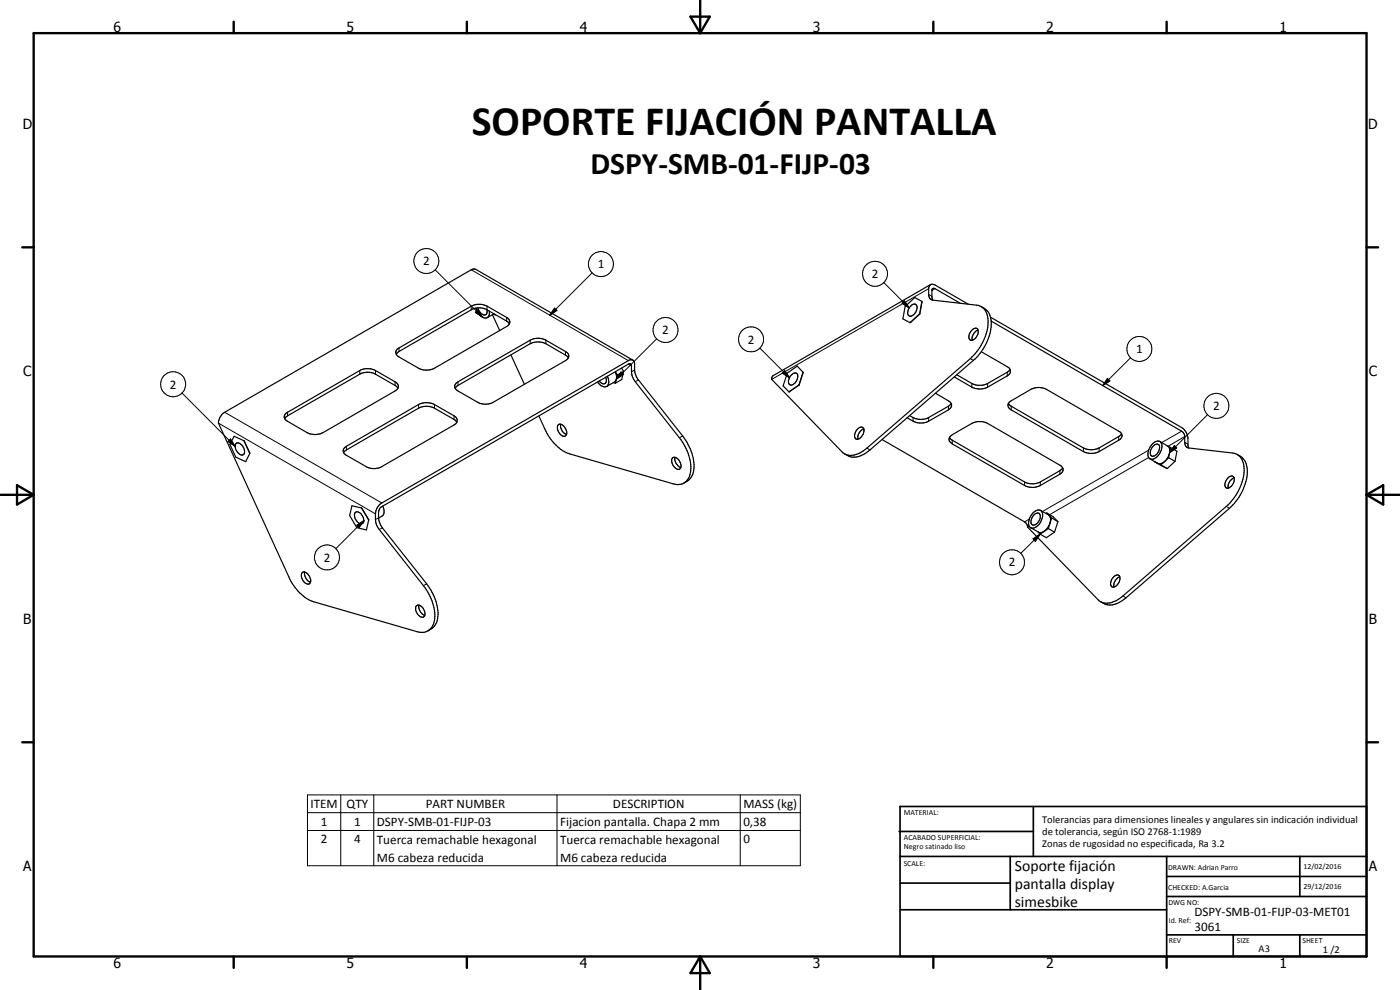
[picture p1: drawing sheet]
<svg xmlns="http://www.w3.org/2000/svg" width="420mm" height="297mm" viewBox="0 0 420 297" stroke-linecap="round" stroke-linejoin="round" font-family="sans-serif">
<g fill="none" stroke="#000" stroke-width=".35">
<path d="M142.8 92.5a3.3 3.3 0 0 0 3.3 2.9l.7-.7v-1.4M143.4 92.4l2.4 .4 6.2 3.6 .9 .8M143.4 92.4l-1.6 .4-22.1 12.7-.8 .8M143.4 92.4a2.42 2.42 0 0 0 2.3 2l.4-.4v-1.1M147.8 94.4l2.2 4.8M148.1 94.2l.5 .2M148.2 94.1l-1.9 1.2M273.2 91.9a1.09 1.09 0 0 1 1.9-.3 2.41 2.41 0 0 1-2.3 3.2 2.11 2.11 0 0 1 .4-2.9zM273.4 96.6l-.3 .2M276 94.1v.1M276 94.2l-2.9 2.6M276.7 90.4l-2.2-1.1-2.9 2.6-.6 3.8 2.1 1.1"/>
<path d="M276.7 90.4v.3M276.7 90.4l-.7 3.8M279.3 85.4l-47.3 27.3-.3 .4-.1 .7 21.1 21.8a4.3 4.3 0 0 0 5.4 .3l2.1-1.4 31-26.9a14.5 14.5 0 0 0 5.1-13.1 3.7 3.7 0 0 0-3.2-2.9l-13.5-1.6-.6-.5-.3-.8v-2.4a1.15 1.15 0 0 1 .7-1 1.15 1.15 0 0 1 1.2 .2l9.9 5.7M279.9 90l-.2-.8v-2.2l.1-.3 .4-.2 8 4.5M291.9 98.8l1-.3a1.18 1.18 0 0 1 .5 1.9 1.94 1.94 0 0 1-2.3 1.6 2.53 2.53 0 0 1 .8-3.2zM293.5 99.1a2.8 2.8 0 0 0-1.8 3M294.5 92a4.4 4.4 0 0 1 2.8 3.2M297.3 95.2l57.3 33.1a4.4 4.4 0 0 1 1.9 3.2v2.1l.3 .8M297.3 95.2a14.3 14.3 0 0 1-5.2 12.9l-31 26.9a6.2 6.2 0 0 1-6.3 1.9l-1.4-.7M297.5 96.4l57.1 33 .9 1.2v2.1a1.53 1.53 0 0 0 1.2 1.7l13.3 1.5a4.1 4.1 0 0 1 3.4 4.7 15.6 15.6 0 0 1-5.4 11.3l-31 26.9a5.8 5.8 0 0 1-7.2 1.5l-21.4-22.1-.3-.9-.6-.7-42.8-24.7M119.2 104.8l22.2-12.9a5.2 5.2 0 0 1 4.8 0l5.8 3.3a1.43 1.43 0 0 1 1 1.4 1.43 1.43 0 0 1-1 1.4l-21.6 12.5a5.2 5.2 0 0 1-4.8 0l-5.9-3.4a1.43 1.43 0 0 1-.5-2.3zM119.4 116.5l-.5-.7-6.2-3.5a5 5 0 0 0-4.7 0l-21.7 12.5-.9 .8"/>
<path d="M119.5 116.5v-1.1l-.6-.6-6.2-3.6a5.1 5.1 0 0 0-4.7 0l-21.7 12.5a1.43 1.43 0 0 0-.9 1.9M119.5 116.5l-.9 .8-21.7 12.5a5.5 5.5 0 0 1-4.7 0l-6.2-3.6-.6-.6M136.9 115l22.2-12.9a5.2 5.2 0 0 1 4.7 0l5.9 3.4a1.44 1.44 0 0 1 1 1.3 1.44 1.44 0 0 1-1 1.4l-21.7 12.5a5 5 0 0 1-4.7 0l-5.9-3.4a1.37 1.37 0 0 1-.5-2.3zM153.3 106.5l4.1 8.8M170.6 107.4l-.6-.7-6.2-3.6a5.3 5.3 0 0 0-4.7 0l-22 12.7-.5 .7M179.3 114.6a2.51 2.51 0 0 0 2.8 1.4M181.8 113.2a1.14 1.14 0 0 1 .2 1.2 1.14 1.14 0 0 1-1 .7l-1.2-.8M182.3 112.9a2.33 2.33 0 0 1-.2 3.1M184.1 114.8l.6 .2M184.6 111.5a2.44 2.44 0 0 1-.2 3.1l-2.3 1.4M184.7 111.5l.6 1M185.3 112.5l-.6 2.5"/>
<path d="M186.6 110.4l.5 1M187.1 111.4l-.5 2.5-1.9 1.1M187.1 111.4l-1.8 1.1M189.9 108l-47.1-27.2-.7-.1-74.7 43a3.9 3.9 0 0 0-1.8 3.3l21.1 46.1a13.3 13.3 0 0 0 7.4 7.5l31.1 8.9a3.9 3.9 0 0 0 5.3-3.9 14.4 14.4 0 0 0-3-9.3l-13.9-17.8-.8-1.9-.1-2.4a3.9 3.9 0 0 1 1.9-3.3l74-42.7a1.1 1.1 0 0 1 1.2-.2 1.1 1.1 0 0 1 .6 1 6.4 6.4 0 0 0 1.2 5l13.3 16.8a14.6 14.6 0 0 1 3.3 10.4 4.5 4.5 0 0 1-2.9 3.7M237.4 112.6l.5-.4a.94 .94 0 0 1 1.3-.1 .94 .94 0 0 1 .2 1.2 2.24 2.24 0 0 1-2.3 2.1 1.8 1.8 0 0 1 .1-2.5zM239.8 115.5l-3 2.1M239.8 115.5h.1M241 111.7l-1.7-1.8-3 2-1.3 3.9 1.8 1.8M241 111.7l-1.2 3.8M280.7 118l3.9 2.3a1.43 1.43 0 0 1 1 1.3 1.43 1.43 0 0 1-1 1.4l-6.2 3.5a5.3 5.3 0 0 1-4.4-.1l-1.8-1.1M294.5 105.5l7.8 4.5a1.46 1.46 0 0 1 1 1.4 1.46 1.46 0 0 1-1 1.4l-5.9 3.4a5.2 5.2 0 0 1-4.7 0l-5.3-3.1M303.1 110.9l-.8 .8-5.9 3.4a5.2 5.2 0 0 1-4.7 0l-4.6-2.7"/>
<path d="M70.8 133.1a1.97 1.97 0 0 1 2.6 1.9 .98 .98 0 0 1-.3 1.3 .98 .98 0 0 1-1.2 0 2.55 2.55 0 0 1-1.1-3.2zM73.2 132.2l-2.9-1.3-1.3 2.4 1.8 3.9 2.9 1.3 1.3-2.4M73.2 132.2l1.8 3.9M103.5 134.3l22.1-12.9a5.2 5.2 0 0 1 4.8 0l5.9 3.4a1.46 1.46 0 0 1 .9 1.3 1.46 1.46 0 0 1-.9 1.4l-21.7 12.5a4.8 4.8 0 0 1-4.7 0l-6.2-3.6a1.32 1.32 0 0 1-.2-2.1zM137.1 126.7l-.5-.7-6.2-3.5a5.2 5.2 0 0 0-4.8 0l-21.6 12.5-.9 .8M161.7 124.8l1.8 3.9a13.7 13.7 0 0 0 7.5 7.5l31 9a3.9 3.9 0 0 0 5.3-4 14.4 14.4 0 0 0-2.9-9.2l-13.7-17.4a5 5 0 0 1-1.2-3.1v-1.9l-.2-.4h-.5l-74.2 42.8a2.05 2.05 0 0 0-1 1.6l.1 2.5 1.1 2.3 13.2 16.8a13.3 13.3 0 0 1 3.1 11.4l-1 1.6-1.7 1.1M167.5 127.6a1.55 1.55 0 0 1 2.2 1.1 1.4 1.4 0 0 1-.3 2.2 2.65 2.65 0 0 1-1.9-3.3zM168.3 127.3a2.97 2.97 0 0 0 1.7 3M201.9 137.3a2.3 2.3 0 0 1 2.5 2.8 .91 .91 0 0 1-.7 .8 .91 .91 0 0 1-1-.4 2.48 2.48 0 0 1-.8-3.2zM202.6 137.2a2.78 2.78 0 0 0 1.7 3.1M257.4 128.7a1.06 1.06 0 0 1 1.5-.5 1.06 1.06 0 0 1 .3 1.6 2.03 2.03 0 0 1-2.4 1.9 2.32 2.32 0 0 1 .6-3zM259.2 128.7a2.84 2.84 0 0 0-1.7 3.1"/>
<path d="M284.9 131.3l.9 .8 21.7 12.5a5.1 5.1 0 0 0 4.7 0l5.9-3.4 .8-.8M285.1 131.1l.7-.7 5.9-3.4a5.2 5.2 0 0 1 4.7 0l21.7 12.6a1.42 1.42 0 0 1 1 1.3 1.42 1.42 0 0 1-1 1.4l-5.9 3.4a5.3 5.3 0 0 1-4.4 .1l-22-12.6a1.42 1.42 0 0 1-.7-2.1zM285.4 121.1l-.8 .8-6.2 3.5a5.6 5.6 0 0 1-5.4-.7M302.6 121.1l.6 .6 22 12.7a5.5 5.5 0 0 0 4.6 0l6.2-3.6 .6-.6M302.9 120.6l6.5-3.8a5.2 5.2 0 0 1 4.7 0l21.6 12.6a1.41 1.41 0 0 1 1.1 1.3 1.41 1.41 0 0 1-1.1 1.4l-5.9 3.4a5.3 5.3 0 0 1-4.6 0l-21.7-12.5a1.41 1.41 0 0 1-.6-2.4zM345.1 137.7l2.4 1.4M345.9 133.1a1.54 1.54 0 0 1 2.7 0 4.2 4.2 0 0 1-2.6 4.7 1.57 1.57 0 0 1-1.5-.9 1.57 1.57 0 0 1 .2-1.6zM346.2 133.7a1.05 1.05 0 0 1 1.5-.3 1.05 1.05 0 0 1 .2 1.6 2.22 2.22 0 0 1-2.3 1.8 2.16 2.16 0 0 1 .6-3.1zM346.6 138.6l3.7 2M346.6 138.6h.1M346.6 138.6l.9 .5M347.5 139.1l.9 .4"/>
<path d="M348.1 132.5l2.4 1.4M348.4 139.5l1.9 1.1M349.6 138.4a1.93 1.93 0 0 1-2.1 .7M349.6 138.4l-1.2 1.1M350.4 133.8l.9 .5M350.5 133.9a3.1 3.1 0 0 1-.7 4.3l-.2 .2M350.7 137.3l-1.1 1.1M350.7 137.3l1.9 1.1M351.3 134.3l1.9 1.1-.6 3M351.3 134.3l-.6 3M352.6 138.4l-2.3 2.2M371.3 136.4a5.6 5.6 0 0 1 2.9 6.7 16.9 16.9 0 0 1-3.7 7.9l-32.6 28.4a6.5 6.5 0 0 1-6.3 1.9l-1.3-.8"/>
<path d="M106.6 153.8a1.54 1.54 0 0 1 2.1 .9 1.73 1.73 0 0 1-.1 2.4 2.53 2.53 0 0 1-2-3.3zM108.5 152.4l-2.9-.6-.7 2.9 2.2 3.6 2.9 .7 .6-3M108.5 152.4l2.1 3.6M114.9 151.8a2.39 2.39 0 0 1-.3 3.1l-1 .5M310.2 154.6a1.07 1.07 0 0 1 1.4-.7 1.07 1.07 0 0 1 .6 1.5 2.29 2.29 0 0 1-2.4 2.1 2.03 2.03 0 0 1 .4-2.9zM310.2 153.7a1.48 1.48 0 0 1 2.6 .1 4 4 0 0 1-3 4.7 1.41 1.41 0 0 1-1.1-2l.5-1.5zM311.6 159.6l.6 .7M312.3 153.2l2.4 1.3a1.98 1.98 0 0 1 .4 2.5M314.1 153.9l1.9 1.1 1.5 1.5M314.1 153.9l1.5 1.5M314.1 153.9l-.1 .2M314.6 158.6l-2.4 1.7"/>
<path d="M314.6 158.6l1.9 1.1M315.1 157a3.7 3.7 0 0 1-3.2 2.8l-2.6-1.5M315.1 157l-.5 1.6M315.6 155.4l-.5 1.6M315.6 155.4l1.9 1.1M316.5 159.7l-2.5 1.6-1.8-1M317.5 156.5l-1 3.2M368.5 143.4a.99 .99 0 0 1 1-.6 .99 .99 0 0 1 .9 .8 2.29 2.29 0 0 1-2.5 2.7 2.19 2.19 0 0 1 .6-2.9zM370.4 143.4a2.72 2.72 0 0 0-1.8 3M90.8 171.7a2.21 2.21 0 0 1 2.4 2.3v.5a1.02 1.02 0 0 1-.8 .8 1.02 1.02 0 0 1-1.1-.6 2.38 2.38 0 0 1-.5-3zM91.4 171.6a2.88 2.88 0 0 0 1.8 3.1M334.2 173.1l1.2-.6a1.4 1.4 0 0 1 .4 2.3 1.59 1.59 0 0 1-2.3 1.1 2.62 2.62 0 0 1 .7-2.8z"/>
<path d="M336.1 173.1a2.75 2.75 0 0 0-1.8 3M125 181.7a2.04 2.04 0 0 1 2.5 1.9v1.1a.98 .98 0 0 1-.9 .6 .98 .98 0 0 1-.9-.6 2.48 2.48 0 0 1-.7-3zM125.8 181.6a2.88 2.88 0 0 0 1.7 3.1"/>
</g>
<g fill="none" stroke="#000" stroke-width=".3">
<path d="M130.6 80.9l14.2 14.2M141.4 80.9l47.2 27.3M141.4 91.9v1.1M143.3 93l1.5 2.1-2.1-1.4zM146.2 91.9v1.1M152 95.2v1.2M166.4 92.5l.7 .6-2.1 1.5zM177.7 81.9l-12.7 12.7M265.2 84.8l7.7 7.6M271.4 90.3l1.5 2.1-2.1-1.4zM278.7 88.3l1 .6M278.7 86.6l-47.1 27.2"/>
<path d="M280.6 86.6l-.9 .6M54.6 117.9l16 16M108 111.2v1.1M112.7 111.2v1.1M118.6 114.6v1.1M119.7 104.4v1.1M137.4 114.6v1.1M159.1 102.1v1M163.8 102.1v1M169.7 105.5v1.1M186.4 111.6l.7 .7-2.1 1.4zM188.6 109.3l.9 .5"/>
<path d="M190.4 111l-.9 .5M191.6 114l-.9 .6M197.1 101.6l-12.1 12.1M228 104.4l8.9 8.9M234.8 111.9l.7-.7 1.4 2.1zM235.5 111.2l1.4 2.1-2.1-1.4zM291.2 107.6l.9 .5M291.7 115.1v1.1M296.4 115.1v1.1M302.3 111.7v1.1M332.3 113.6l.8 .7-2.1 1.4zM339.3 107.4l-8.3 8.3"/>
<path d="M65.6 127l47.1 27.2M67.4 123.7l47.2 27.2M68.4 132.5l.8-.8 1.4 2.2zM69.2 131.7l1.4 2.2-2.2-1.4zM86.3 123.7v1.1M104 133.9v1.1M125.6 121.4v1.1M130.4 121.4v1.1M136.3 124.8v1.1M204.9 130.8l-1 .6M260.2 134.5l.9 .5M274 125.3v1.1"/>
<path d="M278.7 125.3v1.1M284.6 121.9v1.1M285.8 132.1v1.1M303.5 121.9v1.1M325.2 134.4v1.1M329.8 134.4v1.1M335.7 131v1.1M344.7 137.3l-29.7 17.1M344.7 135.1l-31.8 18.4M352.5 133.7l.6 .7-2.1 1.4zM354.6 129.4l-6 3.4M355.5 132.7l1 .6"/>
<path d="M355.5 131l-4.9 2.9M362.4 124.4l-11.4 11.4M107.1 157.6l2.1-1.4-1.4 2.1zM109.2 156.2l-8.4 8.4M113.6 155.4l-.9 .5M114.8 158.4l-1 .5M307.5 144.6v1.1M308.9 157.9l-.5 .3M308.9 155.7l-1.4 .9M312.2 144.6v1.1M318.1 141.2v1.1M368 151.9l1 .6"/>
<path d="M128 175.2l-.9 .5M310 161.7l2.2-1.4-1.5 2.1zM312.2 160.3l-5.8 5.7M337 178.8l.9 .6M92.3 238.5h147.9v21.3h-147.9zM102.3 238.5v21.3M112.2 238.5v21.3M167.2 238.5v21.3M222.2 238.5v21.3M92.3 243.8h147.9M92.3 249.2h147.9"/>
<circle cx="127.9" cy="78.3" r="3.7"/>
<circle cx="180.3" cy="79.2" r="3.8"/>
<circle cx="199.7" cy="99" r="3.8"/>
<circle cx="262.6" cy="82.1" r="3.8"/>
<circle cx="52" cy="115.3" r="3.8"/>
<circle cx="225.4" cy="101.8" r="3.8"/>
<circle cx="342" cy="104.7" r="3.8"/>
<circle cx="365" cy="121.8" r="3.7"/>
<circle cx="98.1" cy="167.3" r="3.7"/>
<circle cx="303.7" cy="168.7" r="3.8"/>
</g>
<circle cx="259.2" cy="128.7" r=".18" fill="#000"/>
<g fill="none" stroke="#000" stroke-width=".71">
<path d="M10.1 9.9h400v277.1h-400zM70.1 6.5v3.4M140.1 6.5v3.4M207.2 5h5.8l-2.9 4.9zM210.1 0v9.9M280.1 6.5v3.4M350.1 6.5v3.4M6.7 74.2h3.4M410.1 74.2h3.5M.1 148.5h10M5.1 145.6l5 2.9-5 2.9zM410.1 148.5h10"/>
<path d="M410.1 148.5l5-2.9v5.8zM6.7 222.7h3.4M410.1 222.7h3.5M70.1 287v3.4M140.1 287v3.4M210.1 287v10M210.1 287l2.9 5h-5.8zM280.1 287v3.4M350.1 287v3.4"/>
</g>
<g fill="none" stroke="#000" stroke-width=".51">
<path d="M269.8 249.5h40.3M270.1 242h140v45h-140zM270.1 257h140M303.2 257v16M310.1 242v15M350.1 257v30M390.1 257v12M270.1 265h33.1M270.1 273h80M350.1 269h60M350.1 263h60M350.1 280.5h60"/>
<path d="M370.1 280.5v6.5M390.1 280.5v6.5"/>
</g>
<path d="M143.3 93l1.5 2.1-2.1-1.4zM166.4 92.5l.7 .6-2.1 1.5zM271.4 90.3l1.5 2.1-2.1-1.4zM186.4 111.6l.7 .7-2.1 1.4zM235.5 111.2l1.4 2.1-2.1-1.4zM332.3 113.6l.8 .7-2.1 1.4zM69.2 131.7l1.4 2.2-2.2-1.4zM352.5 133.7l.6 .7-2.1 1.4zM107.1 157.6l2.1-1.4-1.4 2.1zM310 161.7l2.2-1.4-1.5 2.1z" fill="#000"/>
<text font-size="12.6" x="141.6" y="40.6">SOPORTE FIJACIÓN PANTALLA</text>
<text font-size="9.4" x="177.2" y="52.3">DSPY-SMB-01-FIJP-03</text>
<g font-size="4.7">
<text x="304.6" y="261.2">Soporte fijación</text>
<text x="304.6" y="266.6">pantalla display</text>
<text x="304.6" y="272">simesbike</text>
</g>
<g font-size="4.2">
<text x="34" y="9.6">6</text>
<text x="104" y="9.6">5</text>
<text x="174" y="9.6">4</text>
<text x="244" y="9.6">3</text>
<text x="314" y="9.6">2</text>
<text x="384" y="9.6">1</text>
<text x="6.8" y="38.7">D</text>
<text x="410.6" y="38.7">D</text>
<text x="7" y="112.9">C</text>
<text x="410.8" y="112.9">C</text>
<text x="7" y="187.1">B</text>
<text x="410.8" y="187.1">B</text>
<text x="7" y="261.4">A</text>
<text x="410.8" y="261.4">A</text>
<text x="34" y="290.4">6</text>
<text x="104" y="290.4">5</text>
<text x="174" y="290.4">4</text>
<text x="244" y="290.4">3</text>
<text x="314" y="290.4">2</text>
<text x="384" y="290.4">1</text>
</g>
<g font-size="3.9">
<text x="127" y="79.6">2</text>
<text x="179.4" y="80.5">1</text>
<text x="261.6" y="83.4">2</text>
<text x="198.7" y="100.3">2</text>
<text x="224.4" y="103.1">2</text>
<text x="340.9" y="106">1</text>
<text x="51" y="116.6">2</text>
<text x="364.1" y="123.1">2</text>
<text x="97.1" y="168.5">2</text>
<text x="302.7" y="170">2</text>
<text x="93.2" y="242.4">ITEM</text>
<text x="104" y="242.4">QTY</text>
<text x="127.8" y="242.4">PART NUMBER</text>
<text x="184" y="242.4">DESCRIPTION</text>
<text x="223.1" y="242.6">MASS (kg)</text>
<text x="96.3" y="247.8">1</text>
<text x="106.2" y="247.8">1</text>
<text x="113.1" y="247.8">DSPY-SMB-01-FIJP-03</text>
<text x="168.1" y="247.8">Fijacion pantalla. Chapa 2 mm</text>
<text x="223.1" y="247.8">0,38</text>
<text x="96.3" y="253.1">2</text>
<text x="106.2" y="253.1">4</text>
<text x="113.1" y="253.2">Tuerca remachable hexagonal</text>
<text x="168.1" y="253.2">Tuerca remachable hexagonal</text>
<text x="223.1" y="253.1">0</text>
<text x="113.1" y="258.5">M6 cabeza reducida</text>
<text x="168.1" y="258.5">M6 cabeza reducida</text>
<text x="358.5" y="275">DSPY-SMB-01-FIJP-03-MET01</text>
<text x="358.5" y="279.4">3061</text>
</g>
<g font-size="3.1">
<text x="312.7" y="246.8">Tolerancias para dimensiones lineales y angulares sin indicación individual</text>
<text x="312.7" y="250.4">de tolerancia, según ISO 2768-1:1989</text>
<text x="312.7" y="254">Zonas de rugosidad no especificada, Ra 3.2</text>
<text x="377.7" y="285.6">A3</text>
<text x="397" y="285.9">1 /2</text>
</g>
<g font-size="2.4">
<text x="271.2" y="244.4">MATERIAL:</text>
<text x="271.3" y="252">ACABADO SUPERFICIAL:</text>
<text x="271.3" y="254.6">Negro satinado liso</text>
<text x="271.2" y="259.7">SCALE:</text>
<text x="350.6" y="261">DRAWN: Adrian Parro</text>
<text x="391.2" y="260.6">12/02/2016</text>
<text x="350.6" y="267">CHECKED: A.Garcia</text>
<text x="391.2" y="266.7">29/12/2016</text>
<text x="350.6" y="271.4">DWG NO:</text>
<text x="350.8" y="276.9">Id. Ref:</text>
<text x="350.8" y="282.8">REV</text>
<text x="371.2" y="282.9">SIZE</text>
<text x="390.9" y="282.9">SHEET</text>
</g>
</svg>
